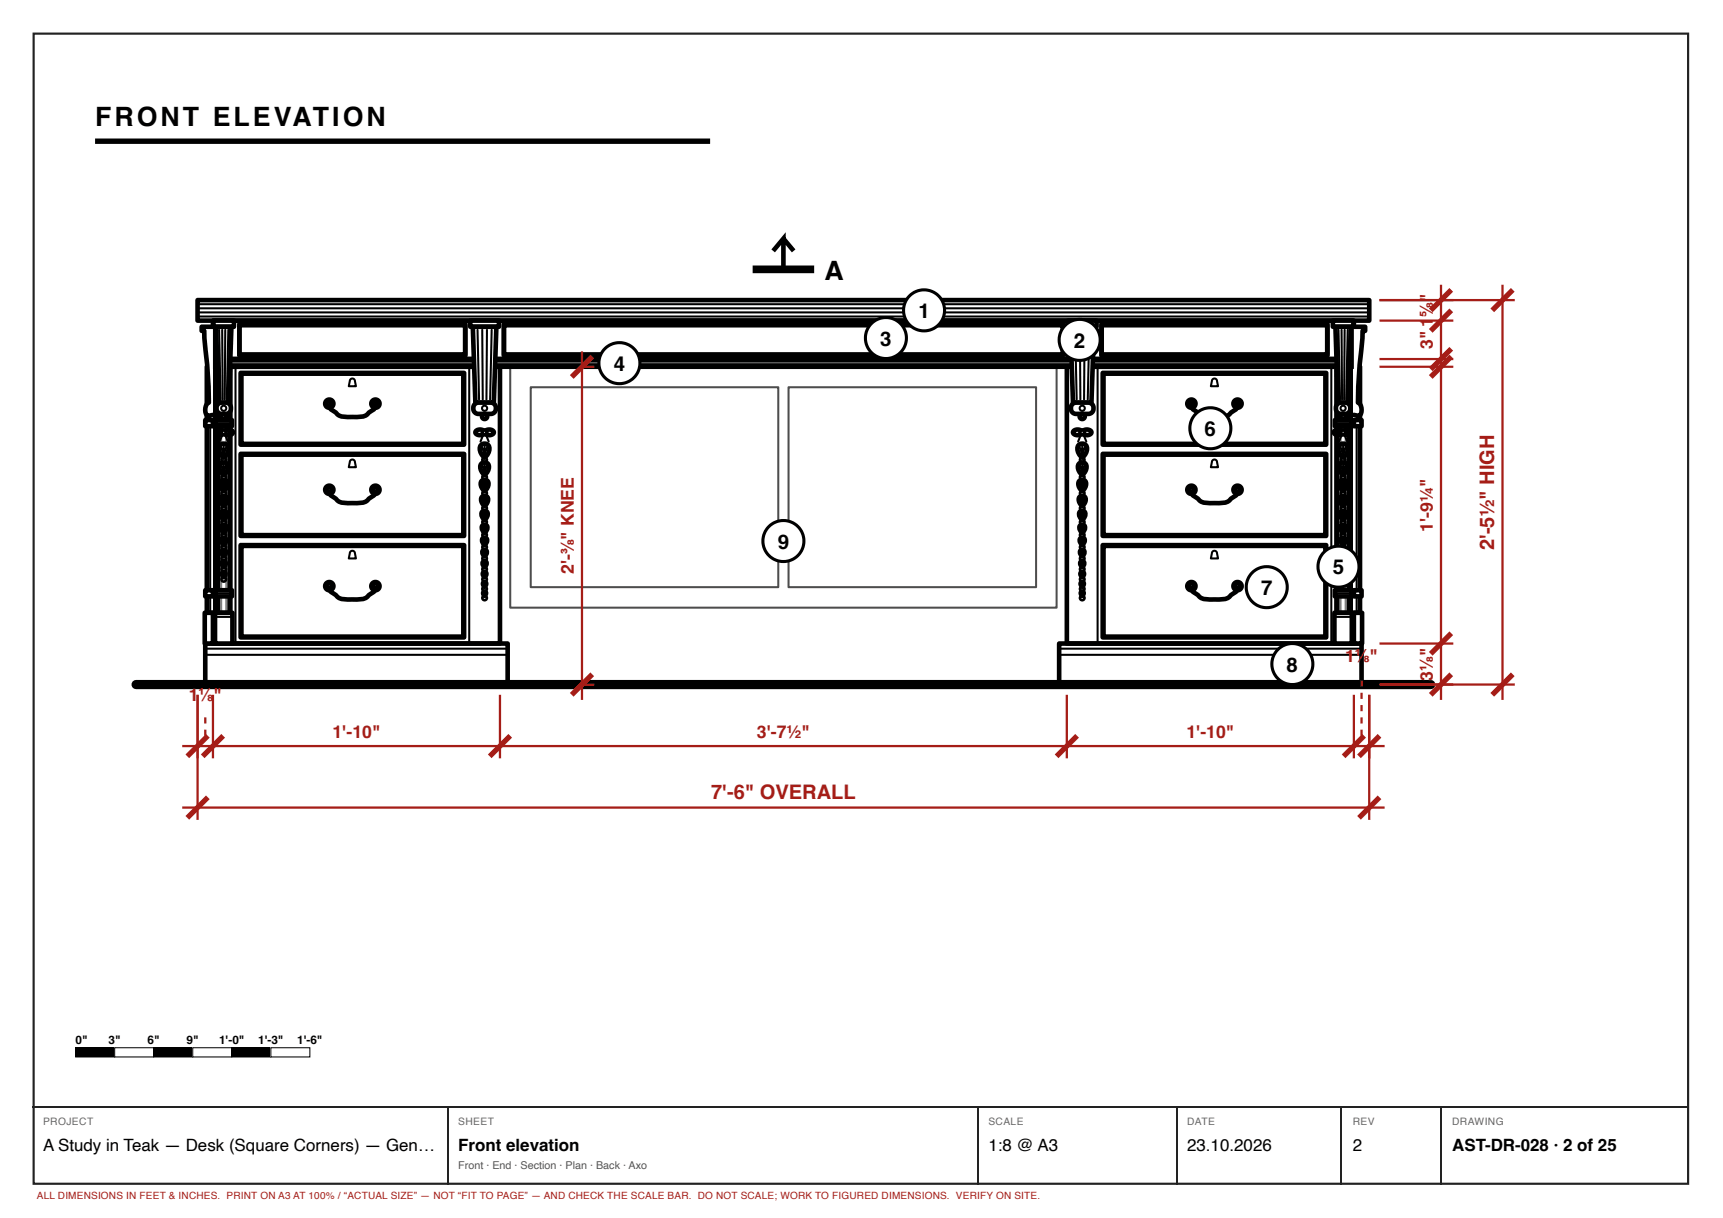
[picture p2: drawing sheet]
<svg xmlns="http://www.w3.org/2000/svg" width="420mm" height="297mm" viewBox="0 0 420 297" stroke-linecap="round" stroke-linejoin="round" font-family="sans-serif">
<path d="M8.2 8.2h403.5v280.5h-403.5z" fill="none" stroke="#222" stroke-width=".53"/>
<path d="M23.2 34.4h150" fill="none" stroke="#000" stroke-width="1.3" stroke-linecap="butt"/>
<g fill="none" stroke="#000" stroke-width="1.1">
<path d="M48.2 73.2h285.7v5h-285.7zM51.9 78.2h278.3v9.4h-278.3zM58.4 79.3h55v7.1h-55zM122.9 79.3h136.3v7.1h-136.3zM268.7 79.3h55v7.1h-55zM51.9 87.6h278.3v1.8h-278.3zM51.9 89.4h70v67.5h-70zM58.7 90.9h54.5v17.5h-54.5zM80.3 98.8a1.47 1.47 0 0 0 1.1 1.4l.4 .3a3.5 3.5 0 0 0 3.5 1.2 6.3 6.3 0 0 0 4.4-.8l.8-.7a1.47 1.47 0 0 0 1.1-1.4M58.7 110.7h54.5v20h-54.5zM80.3 119.8a1.47 1.47 0 0 0 1.1 1.4l.4 .3a3.5 3.5 0 0 0 3.5 1.2 6.3 6.3 0 0 0 4.4-.8l.8-.7a1.47 1.47 0 0 0 1.1-1.4M58.7 132.9h54.5v22.5h-54.5z"/>
<path d="M50.1 156.9h73.7v10h-73.7zM80.3 143.3a1.47 1.47 0 0 0 1.1 1.4l.4 .3a3.5 3.5 0 0 0 3.5 1.2 6.3 6.3 0 0 0 4.4-.8l.8-.7a1.47 1.47 0 0 0 1.1-1.4"/>
<circle cx="80.3" cy="98.4" r="1"/>
<circle cx="91.6" cy="98.4" r="1"/>
<circle cx="80.3" cy="119.4" r="1"/>
<circle cx="91.6" cy="119.4" r="1"/>
<circle cx="80.3" cy="142.9" r="1"/>
<circle cx="91.6" cy="142.9" r="1"/>
</g>
<g fill="none" stroke="#000" stroke-width=".5">
<path d="M48.2 74.2h285.7M48.2 75.2h285.7M48.2 76.2h285.7M48.2 77.2h285.7M58.1 78.9h55.7v7.9h-55.7zM122.6 78.9h137v7.9h-137zM268.3 78.9h55.8v7.9h-55.8zM51.9 88.2h278.3M51.9 88.8h278.3M57.4 89.4v67.5M59.2 91.4h53.5v16.5h-53.5zM85.5 92.5a.62 .62 0 0 1 .7-.1 .62 .62 0 0 1 .4 .5l.2 1.3h-1.7z"/>
<path d="M114.4 89.4v67.5M124.4 89.4h133.3v58.8h-133.3zM129.4 94.4h60.4v48.8h-60.4zM192.3 94.4h60.4v48.8h-60.4zM59.2 111.2h53.5v19h-53.5zM85.5 112.2a.62 .62 0 0 1 .7-.1 .62 .62 0 0 1 .4 .6l.2 1.2h-1.7zM59.2 133.4h53.5v21.5h-53.5zM85.5 134.5a.62 .62 0 0 1 .7-.1 .62 .62 0 0 1 .4 .5l.2 1.3h-1.7zM50.1 158.2h73.7M50.1 159.7h73.7"/>
<circle cx="80.3" cy="98.4" r=".38"/>
<circle cx="91.6" cy="98.4" r=".38"/>
<circle cx="80.3" cy="119.4" r=".38"/>
<circle cx="91.6" cy="119.4" r=".38"/>
<circle cx="80.3" cy="142.9" r=".38"/>
<circle cx="91.6" cy="142.9" r=".38"/>
</g>
<path d="M52.9 89.4h3.3v60h-3.3z" fill="#fff"/>
<path d="M52.9 89.4h3.3v60h-3.3z" fill="none" stroke="#000" stroke-width="1.1"/>
<path d="M53.4 89.4v60M53.9 89.4v60M55.2 89.4v60M55.7 89.4v60" fill="none" stroke="#000" stroke-width=".5"/>
<path d="M52.6 102.4h4v1.5h-4z" fill="#fff"/>
<path d="M52.6 102.4h4v1.5h-4z" fill="none" stroke="#000" stroke-width="1.1"/>
<path d="M52.6 103.2h4" fill="none" stroke="#000" stroke-width=".5"/>
<path d="M52.6 143.9h4v1.5h-4z" fill="#fff"/>
<path d="M52.5 105a1.22 1.22 0 0 1 2 .6 1.32 1.32 0 0 1-2.2-.2zM54.7 105a1.22 1.22 0 0 1 2.1 .6 1.32 1.32 0 0 1-2.2-.2zM52.6 143.9h4v1.5h-4z" fill="none" stroke="#000" stroke-width="1.1"/>
<path d="M52.6 144.7h4" fill="none" stroke="#000" stroke-width=".5"/>
<circle cx="54.6" cy="105.4" r=".44" fill="#fff"/>
<g fill="none" stroke="#000" stroke-width="1.1">
<path d="M53.7 108.6a1.25 1.25 0 0 1 1.6-.2 1.25 1.25 0 0 1 .4 1.6l-.6 1.1-.5 .5a2.43 2.43 0 0 1-.9-3zM53.7 113.2a1.09 1.09 0 0 1 1.4-.3 1.09 1.09 0 0 1 .5 1.3l-.5 1.1-.5 .6a2.36 2.36 0 0 1-.9-2.7zM53.8 117.4a.99 .99 0 0 1 1.2-.3 .99 .99 0 0 1 .5 1.2l-.5 1-.4 .5a2.12 2.12 0 0 1-.8-2.4zM53.8 121.3a.95 .95 0 0 1 1.4-.1 .95 .95 0 0 1 0 1.3l-.6 .9a1.91 1.91 0 0 1-.8-2.1zM54.1 124.7h.9a1.37 1.37 0 0 1-.4 2.1 1.51 1.51 0 0 1-.5-2.1zM54.2 128h.8a1.24 1.24 0 0 1-.4 2 1.36 1.36 0 0 1-.4-2zM54.2 131.2h.7a1.11 1.11 0 0 1-.3 1.7 1.22 1.22 0 0 1-.4-1.7zM54.2 136.9h.7a.98 .98 0 0 1-.3 1.4 .98 .98 0 0 1-.4-1.4zM54.2 134.1h.7a1 1 0 0 1-.3 1.6 1.1 1.1 0 0 1-.4-1.6zM54.3 139.5h.6a.89 .89 0 0 1-.3 1.3 .89 .89 0 0 1-.3-1.3z"/>
<circle cx="54.6" cy="112.1" r=".31"/>
<circle cx="54.6" cy="116.4" r=".31"/>
<circle cx="54.6" cy="105.4" r=".44"/>
<circle cx="54.6" cy="123.9" r=".31"/>
<circle cx="54.6" cy="133.4" r=".31"/>
<circle cx="54.6" cy="130.5" r=".31"/>
<circle cx="54.6" cy="127.3" r=".31"/>
<circle cx="54.6" cy="136.2" r=".31"/>
<circle cx="54.6" cy="120.3" r=".31"/>
<circle cx="54.6" cy="138.8" r=".31"/>
<circle cx="54.6" cy="141.3" r=".31"/>
</g>
<g fill="none" stroke="#000" stroke-width=".5">
<path d="M53.9 108.9l.7 2M54 113.4l.6 1.8M54 117.6l.6 1.6M54.3 105.8l-.7 1.9M54.6 108.6v2.3M54.6 113.2v2M54.6 117.4v1.8M54.8 105.8l.8 1.9M55.1 117.6l-.5 1.6M55.2 113.4l-.6 1.8M55.2 108.9l-.6 2M54.1 121.5l.5 1.4"/>
<path d="M54.1 125l.5 1.3M54.2 128.4l.4 1.1M54.2 131.5l.4 1M54.2 134.4l.4 .9M54.3 137.2l.3 .8M54.3 139.7l.3 .8M54.6 121.2v1.7M54.6 124.8v1.5M54.6 128.2v1.3M54.6 131.3v1.2M54.6 134.3v1M54.6 137v1"/>
<path d="M54.6 139.6v.9M54.8 139.7l-.2 .8M54.8 137.2l-.2 .8M54.9 134.4l-.3 .9M54.9 131.5l-.3 1M54.9 128.4l-.3 1.1M55 125l-.4 1.3M55 121.5l-.4 1.4"/>
</g>
<path d="M52.4 149.4h4.3v7.5h-4.3z" fill="#fff"/>
<path d="M52.4 149.4h4.3v7.5h-4.3z" fill="none" stroke="#000" stroke-width="1.1"/>
<path d="M52.4 150.4h4.3" fill="none" stroke="#000" stroke-width=".5"/>
<path d="M52.1 78.2h5v1.5h-5z" fill="#fff"/>
<path d="M52.1 78.2h5v1.5h-5z" fill="none" stroke="#000" stroke-width="1.1"/>
<path d="M52.7 79.7h3.7l-.6 18.5h-2.5z" fill="#fff"/>
<path d="M52.7 79.7h3.7l-.6 18.5h-2.5z" fill="none" stroke="#000" stroke-width="1.1"/>
<path d="M53.4 80.4l.4 17M54.2 80.4l.1 17M54.9 80.4l-.1 17M55.7 80.4l-.4 17" fill="none" stroke="#000" stroke-width=".5"/>
<path d="M53.2 98.5l.7-.3h1.2a1.38 1.38 0 0 1 1.2 1.4 1.38 1.38 0 0 1-1.2 1.3h-1a1.39 1.39 0 0 1-1.3-.9 1.39 1.39 0 0 1 .4-1.5z" fill="#fff"/>
<path d="M53.2 98.5l.7-.3h1.2a1.38 1.38 0 0 1 1.2 1.4 1.38 1.38 0 0 1-1.2 1.3h-1a1.39 1.39 0 0 1-1.3-.9 1.39 1.39 0 0 1 .4-1.5z" fill="none" stroke="#000" stroke-width="1.1"/>
<circle cx="54.6" cy="99.6" r=".63" fill="none" stroke="#000" stroke-width=".5"/>
<circle cx="54.6" cy="101.6" r=".63" fill="#fff"/>
<circle cx="54.6" cy="101.6" r=".63" fill="none" stroke="#000" stroke-width="1.1"/>
<path d="M50.4 89.4h1.5v60h-1.5z" fill="#fff"/>
<path d="M51.9 89.4h-1.5v60h1.5" fill="none" stroke="#000" stroke-width="1.1"/>
<path d="M51.3 89.4v60" fill="none" stroke="#000" stroke-width=".5"/>
<path d="M50.1 102.4h1.8v1.5h-1.8z" fill="#fff"/>
<path d="M50.1 102.4h1.8v1.5h-1.8z" fill="none" stroke="#000" stroke-width="1.1"/>
<path d="M50.1 143.9h1.8v1.5h-1.8z" fill="#fff"/>
<path d="M50.1 143.9h1.8v1.5h-1.8z" fill="none" stroke="#000" stroke-width="1.1"/>
<path d="M49.9 149.4h2v7.5h-2z" fill="#fff"/>
<path d="M49.9 149.4h2v7.5h-2z" fill="none" stroke="#000" stroke-width="1.1"/>
<path d="M49.2 79.7h2.7v21.5l-1.2 .2a2.13 2.13 0 0 1 .2-3.2 132.4 132.4 0 0 0-1-15.4l-.1-2.1h-.6z" fill="#fff"/>
<path d="M51.9 79.7h-2.7v1h.6l.3 4.9a99.9 99.9 0 0 1 .8 12.6 2.12 2.12 0 0 0-.2 3.2l1.2-.2M116.1 105a1.22 1.22 0 0 1 2.1 .6 1.32 1.32 0 0 1-2.3-.2zM118.4 105a1.22 1.22 0 0 1 2 .6 1.32 1.32 0 0 1-2.2-.2z" fill="none" stroke="#000" stroke-width="1.1"/>
<circle cx="118.2" cy="105.4" r=".44" fill="#fff"/>
<g fill="none" stroke="#000" stroke-width="1.1">
<path d="M117.3 108.6a1.25 1.25 0 0 1 1.6-.2 1.25 1.25 0 0 1 .4 1.6l-.6 1.1-.5 .5a2.43 2.43 0 0 1-.9-3zM117.3 113.2a1.09 1.09 0 0 1 1.4-.3 1.09 1.09 0 0 1 .5 1.3l-.5 1.1-.5 .6a2.36 2.36 0 0 1-.9-2.7zM117.4 117.4a.99 .99 0 0 1 1.2-.3 .99 .99 0 0 1 .5 1.2l-.5 1-.4 .5a2.12 2.12 0 0 1-.8-2.4zM117.5 121.3a.95 .95 0 0 1 1.3-.1 .95 .95 0 0 1 .1 1.3l-.7 .9a1.91 1.91 0 0 1-.7-2.1zM117.7 124.7h.9a1.37 1.37 0 0 1-.4 2.1 1.51 1.51 0 0 1-.5-2.1zM117.8 128h.8a1.24 1.24 0 0 1-.4 2 1.36 1.36 0 0 1-.4-2zM117.8 131.2h.7a1.11 1.11 0 0 1-.3 1.7 1.22 1.22 0 0 1-.4-1.7zM117.8 136.9h.7a.98 .98 0 0 1-.3 1.4 .98 .98 0 0 1-.4-1.4zM117.9 134.1h.6a1 1 0 0 1-.3 1.6 1.1 1.1 0 0 1-.3-1.6zM117.9 139.5h.6a.89 .89 0 0 1-.3 1.3 .89 .89 0 0 1-.3-1.3zM117.9 142h.6a.8 .8 0 0 1-.3 1.1 .8 .8 0 0 1-.3-1.1zM117.9 144.3h.5a.72 .72 0 0 1-.2 1 .72 .72 0 0 1-.3-1z"/>
<circle cx="118.2" cy="112.1" r=".31"/>
<circle cx="118.2" cy="116.4" r=".31"/>
<circle cx="118.2" cy="105.4" r=".44"/>
<circle cx="118.2" cy="123.9" r=".31"/>
<circle cx="118.2" cy="133.4" r=".31"/>
<circle cx="118.2" cy="130.5" r=".31"/>
<circle cx="118.2" cy="136.2" r=".31"/>
<circle cx="118.2" cy="127.3" r=".31"/>
<circle cx="118.2" cy="120.3" r=".31"/>
<circle cx="118.2" cy="138.8" r=".31"/>
<circle cx="118.2" cy="143.6" r=".31"/>
<circle cx="118.2" cy="141.3" r=".31"/>
<circle cx="118.2" cy="145.8" r=".31"/>
</g>
<g fill="none" stroke="#000" stroke-width=".5">
<path d="M117.5 108.9l.7 2M117.6 113.4l.6 1.8M117.6 117.6l.6 1.6M117.9 105.8l-.7 1.9M118.2 108.6v2.3M118.2 113.2v2M118.2 117.4v1.8M118.4 105.8l.8 1.9M118.7 117.6l-.5 1.6M118.8 113.4l-.6 1.8M118.8 108.9l-.6 2M117.7 121.5l.5 1.4"/>
<path d="M117.8 125l.4 1.3M117.8 128.4l.4 1.1M117.8 131.5l.4 1M117.9 134.4l.3 .9M117.9 137.2l.3 .8M117.9 139.7l.3 .8M118.2 121.2v1.7M118.2 124.8v1.5M118.2 128.2v1.3M118.2 131.3v1.2M118.2 134.3v1M118.2 137v1"/>
<path d="M118.2 139.6v.9M118.4 139.7l-.2 .8M118.5 137.2l-.3 .8M118.5 134.4l-.3 .9M118.5 131.5l-.3 1M118.6 128.4l-.4 1.1M118.6 125l-.4 1.3M118.7 121.5l-.5 1.4M118 142.2l.2 .6M118 144.5l.2 .6M118.2 142.1v.7M118.2 144.4v.7"/>
<path d="M118.4 144.5l-.2 .6M118.4 142.2l-.2 .6"/>
</g>
<path d="M114.7 78.2h7v1.5h-7z" fill="#fff"/>
<path d="M114.7 78.2h7v1.5h-7z" fill="none" stroke="#000" stroke-width="1.1"/>
<path d="M115.3 79.7h5.8l-.7 18.5h-4.5z" fill="#fff"/>
<path d="M115.3 79.7h5.8l-.7 18.5h-4.5z" fill="none" stroke="#000" stroke-width="1.1"/>
<path d="M116.5 80.4l.3 17M117.6 80.4l.1 17M118.8 80.4l-.2 17M119.9 80.4l-.4 17" fill="none" stroke="#000" stroke-width=".5"/>
<path d="M115.8 98.5l.7-.3h3.2a1.38 1.38 0 0 1 1.2 1.4 1.38 1.38 0 0 1-1.2 1.3h-3a1.39 1.39 0 0 1-1.2-.9 1.39 1.39 0 0 1 .3-1.5z" fill="#fff"/>
<path d="M115.8 98.5l.7-.3h3.2a1.38 1.38 0 0 1 1.2 1.4 1.38 1.38 0 0 1-1.2 1.3h-3a1.39 1.39 0 0 1-1.2-.9 1.39 1.39 0 0 1 .3-1.5z" fill="none" stroke="#000" stroke-width="1.1"/>
<circle cx="118.2" cy="99.6" r=".63" fill="none" stroke="#000" stroke-width=".5"/>
<circle cx="118.2" cy="101.6" r=".63" fill="#fff"/>
<g fill="none" stroke="#000" stroke-width="1.1">
<path d="M260.2 89.4h70v67.5h-70zM268.9 90.9h54.5v17.5h-54.5zM290.6 98.8a1.47 1.47 0 0 0 1 1.4l.4 .3a3.5 3.5 0 0 0 3.5 1.2 6.3 6.3 0 0 0 4.4-.8l.8-.7a1.47 1.47 0 0 0 1.1-1.4M268.9 110.7h54.5v20h-54.5zM290.6 119.8a1.47 1.47 0 0 0 1 1.4l.4 .3a3.5 3.5 0 0 0 3.5 1.2 6.3 6.3 0 0 0 4.4-.8l.8-.7a1.47 1.47 0 0 0 1.1-1.4M268.9 132.9h54.5v22.5h-54.5zM258.3 156.9h73.8v10h-73.8zM290.6 143.3a1.47 1.47 0 0 0 1 1.4l.4 .3a3.5 3.5 0 0 0 3.5 1.2 6.3 6.3 0 0 0 4.4-.8l.8-.7a1.47 1.47 0 0 0 1.1-1.4"/>
<circle cx="290.6" cy="98.4" r="1"/>
<circle cx="301.8" cy="98.4" r="1"/>
<circle cx="118.2" cy="101.6" r=".63"/>
<circle cx="290.6" cy="119.4" r="1"/>
<circle cx="301.8" cy="119.4" r="1"/>
<circle cx="290.6" cy="142.9" r="1"/>
<circle cx="301.8" cy="142.9" r="1"/>
</g>
<g fill="none" stroke="#000" stroke-width=".5">
<path d="M267.7 89.4v67.5M269.4 91.4h53.5v16.5h-53.5zM295.7 92.5a.62 .62 0 0 1 .7-.1 .62 .62 0 0 1 .4 .5l.3 1.3h-1.8zM324.7 89.4v67.5M269.4 111.2h53.5v19h-53.5zM295.7 112.2a.62 .62 0 0 1 .7-.1 .62 .62 0 0 1 .4 .6l.3 1.2h-1.8zM269.4 133.4h53.5v21.5h-53.5zM295.7 134.5a.62 .62 0 0 1 .7-.1 .62 .62 0 0 1 .4 .5l.3 1.3h-1.8zM258.3 158.2h73.8M258.3 159.7h73.8"/>
<circle cx="290.6" cy="98.4" r=".38"/>
<circle cx="301.8" cy="98.4" r=".38"/>
<circle cx="290.6" cy="119.4" r=".38"/>
<circle cx="301.8" cy="119.4" r=".38"/>
<circle cx="290.6" cy="142.9" r=".38"/>
<circle cx="301.8" cy="142.9" r=".38"/>
</g>
<path d="M325.9 89.4h3.3v60h-3.3z" fill="#fff"/>
<path d="M325.9 89.4h3.3v60h-3.3z" fill="none" stroke="#000" stroke-width="1.1"/>
<path d="M326.4 89.4v60M326.9 89.4v60M328.2 89.4v60M328.7 89.4v60" fill="none" stroke="#000" stroke-width=".5"/>
<path d="M325.6 102.4h4v1.5h-4z" fill="#fff"/>
<path d="M325.6 102.4h4v1.5h-4z" fill="none" stroke="#000" stroke-width="1.1"/>
<path d="M325.6 103.2h4" fill="none" stroke="#000" stroke-width=".5"/>
<path d="M325.6 143.9h4v1.5h-4z" fill="#fff"/>
<path d="M325.5 105a1.22 1.22 0 0 1 2 .6 1.32 1.32 0 0 1-2.2-.2zM327.7 105a1.22 1.22 0 0 1 2.1 .6 1.32 1.32 0 0 1-2.2-.2zM325.6 143.9h4v1.5h-4z" fill="none" stroke="#000" stroke-width="1.1"/>
<path d="M325.6 144.7h4" fill="none" stroke="#000" stroke-width=".5"/>
<circle cx="327.6" cy="105.4" r=".44" fill="#fff"/>
<g fill="none" stroke="#000" stroke-width="1.1">
<path d="M326.6 108.6a1.25 1.25 0 0 1 1.7-.2 1.25 1.25 0 0 1 .3 1.6l-.5 1.1-.5 .5a2.43 2.43 0 0 1-1-3zM326.7 113.2a1.09 1.09 0 0 1 1.4-.3 1.09 1.09 0 0 1 .5 1.3l-.5 1.1-.5 .6a2.36 2.36 0 0 1-.9-2.7zM326.8 117.4a.99 .99 0 0 1 1.2-.3 .99 .99 0 0 1 .5 1.2l-.5 1-.4 .5a2.12 2.12 0 0 1-.8-2.4zM326.8 121.3a.95 .95 0 0 1 1.4-.1 .95 .95 0 0 1 0 1.3l-.6 .9a1.91 1.91 0 0 1-.8-2.1zM327.1 124.7h.9a1.37 1.37 0 0 1-.4 2.1 1.51 1.51 0 0 1-.5-2.1zM327.2 128h.8a1.24 1.24 0 0 1-.4 2 1.36 1.36 0 0 1-.4-2zM327.2 131.2h.7a1.11 1.11 0 0 1-.3 1.7 1.22 1.22 0 0 1-.4-1.7zM327.2 136.9h.7a.98 .98 0 0 1-.3 1.4 .98 .98 0 0 1-.4-1.4zM327.2 134.1h.7a1 1 0 0 1-.3 1.6 1.1 1.1 0 0 1-.4-1.6zM327.3 139.5h.6a.89 .89 0 0 1-.3 1.3 .89 .89 0 0 1-.3-1.3z"/>
<circle cx="327.6" cy="112.1" r=".31"/>
<circle cx="327.6" cy="116.4" r=".31"/>
<circle cx="327.6" cy="105.4" r=".44"/>
<circle cx="327.6" cy="123.9" r=".31"/>
<circle cx="327.6" cy="133.4" r=".31"/>
<circle cx="327.6" cy="130.5" r=".31"/>
<circle cx="327.6" cy="127.3" r=".31"/>
<circle cx="327.6" cy="136.2" r=".31"/>
<circle cx="327.6" cy="120.3" r=".31"/>
<circle cx="327.6" cy="138.8" r=".31"/>
<circle cx="327.6" cy="141.3" r=".31"/>
</g>
<g fill="none" stroke="#000" stroke-width=".5">
<path d="M326.9 108.9l.7 2M327 113.4l.6 1.8M327 117.6l.6 1.6M327.3 105.8l-.7 1.9M327.6 108.6v2.3M327.6 113.2v2M327.6 117.4v1.8M327.8 105.8l.8 1.9M328.1 117.6l-.5 1.6M328.1 113.4l-.5 1.8M328.2 108.9l-.6 2M327.1 121.5l.5 1.4"/>
<path d="M327.1 125l.5 1.3M327.2 128.4l.4 1.1M327.2 131.5l.4 1M327.2 134.4l.4 .9M327.3 137.2l.3 .8M327.3 139.7l.3 .8M327.6 121.2v1.7M327.6 124.8v1.5M327.6 128.2v1.3M327.6 131.3v1.2M327.6 134.3v1M327.6 137v1"/>
<path d="M327.6 139.6v.9M327.8 139.7l-.2 .8M327.8 137.2l-.2 .8M327.9 134.4l-.3 .9M327.9 131.5l-.3 1M327.9 128.4l-.3 1.1M328 125l-.4 1.3M328 121.5l-.4 1.4"/>
</g>
<path d="M325.4 149.4h4.3v7.5h-4.3z" fill="#fff"/>
<path d="M325.4 149.4h4.3v7.5h-4.3z" fill="none" stroke="#000" stroke-width="1.1"/>
<path d="M325.4 150.4h4.3" fill="none" stroke="#000" stroke-width=".5"/>
<path d="M325.1 78.2h5v1.5h-5z" fill="#fff"/>
<path d="M325.1 78.2h5v1.5h-5z" fill="none" stroke="#000" stroke-width="1.1"/>
<path d="M325.7 79.7h3.7l-.6 18.5h-2.5z" fill="#fff"/>
<path d="M325.7 79.7h3.7l-.6 18.5h-2.5z" fill="none" stroke="#000" stroke-width="1.1"/>
<path d="M326.4 80.4l.4 17M327.2 80.4l.1 17M327.9 80.4l-.1 17M328.7 80.4l-.4 17" fill="none" stroke="#000" stroke-width=".5"/>
<path d="M326.2 98.5l.7-.3h1.2a1.38 1.38 0 0 1 1.2 1.4 1.38 1.38 0 0 1-1.2 1.3h-1a1.39 1.39 0 0 1-1.3-.9 1.39 1.39 0 0 1 .4-1.5z" fill="#fff"/>
<path d="M326.2 98.5l.7-.3h1.2a1.38 1.38 0 0 1 1.2 1.4 1.38 1.38 0 0 1-1.2 1.3h-1a1.39 1.39 0 0 1-1.3-.9 1.39 1.39 0 0 1 .4-1.5z" fill="none" stroke="#000" stroke-width="1.1"/>
<circle cx="327.6" cy="99.6" r=".63" fill="none" stroke="#000" stroke-width=".5"/>
<circle cx="327.6" cy="101.6" r=".63" fill="#fff"/>
<circle cx="327.6" cy="101.6" r=".63" fill="none" stroke="#000" stroke-width="1.1"/>
<path d="M330.2 89.4h1.5v60h-1.5z" fill="#fff"/>
<path d="M330.2 89.4h1.5v60h-1.5" fill="none" stroke="#000" stroke-width="1.1"/>
<path d="M330.9 89.4v60" fill="none" stroke="#000" stroke-width=".5"/>
<path d="M330.2 102.4h1.9v1.5h-1.9z" fill="#fff"/>
<path d="M330.2 102.4h1.9v1.5h-1.9z" fill="none" stroke="#000" stroke-width="1.1"/>
<path d="M330.2 143.9h1.9v1.5h-1.9z" fill="#fff"/>
<path d="M330.2 143.9h1.9v1.5h-1.9z" fill="none" stroke="#000" stroke-width="1.1"/>
<path d="M330.2 149.4h2v7.5h-2z" fill="#fff"/>
<path d="M330.2 149.4h2v7.5h-2z" fill="none" stroke="#000" stroke-width="1.1"/>
<path d="M330.2 79.7h2.7v1h-.6l-.3 4.9a99.9 99.9 0 0 0-.8 12.6 2.12 2.12 0 0 1 .2 3.2l-1.2-.2z" fill="#fff"/>
<path d="M330.2 79.7h2.7v1h-.6l-.3 4.9a99.9 99.9 0 0 0-.8 12.6 2.12 2.12 0 0 1 .2 3.2l-1.2-.2M261.9 105a1.22 1.22 0 0 1 2 .6 1.32 1.32 0 0 1-2.2-.2zM264.1 105a1.22 1.22 0 0 1 2.1 .6 1.32 1.32 0 0 1-2.3-.2z" fill="none" stroke="#000" stroke-width="1.1"/>
<circle cx="263.9" cy="105.4" r=".44" fill="#fff"/>
<g fill="none" stroke="#000" stroke-width="1.1">
<path d="M263 108.6a1.25 1.25 0 0 1 1.7-.2 1.25 1.25 0 0 1 .3 1.6l-.6 1.1-.5 .5a2.43 2.43 0 0 1-.9-3zM263 113.2a1.09 1.09 0 0 1 1.4-.3 1.09 1.09 0 0 1 .6 1.3l-.6 1.1-.5 .6a2.36 2.36 0 0 1-.9-2.7zM263.1 117.4a.99 .99 0 0 1 1.3-.3 .99 .99 0 0 1 .5 1.2l-.5 1-.5 .5a2.12 2.12 0 0 1-.8-2.4zM263.2 121.3a.95 .95 0 0 1 1.4-.1 .95 .95 0 0 1 0 1.3l-.7 .9a1.91 1.91 0 0 1-.7-2.1zM263.5 124.7h.9a1.37 1.37 0 0 1-.5 2.1 1.51 1.51 0 0 1-.4-2.1zM263.5 128h.8a1.24 1.24 0 0 1-.4 2 1.36 1.36 0 0 1-.4-2zM263.6 131.2h.7a1.11 1.11 0 0 1-.4 1.7 1.22 1.22 0 0 1-.3-1.7zM263.6 136.9h.7a.98 .98 0 0 1-.4 1.4 .98 .98 0 0 1-.3-1.4zM263.6 134.1h.7a1 1 0 0 1-.4 1.6 1.1 1.1 0 0 1-.3-1.6zM263.6 139.5h.6a.89 .89 0 0 1-.3 1.3 .89 .89 0 0 1-.3-1.3zM263.7 142h.5a.8 .8 0 0 1-.3 1.1 .8 .8 0 0 1-.2-1.1zM263.7 144.3h.5a.72 .72 0 0 1-.3 1 .72 .72 0 0 1-.2-1z"/>
<circle cx="263.9" cy="112.1" r=".31"/>
<circle cx="263.9" cy="116.4" r=".31"/>
<circle cx="263.9" cy="105.4" r=".44"/>
<circle cx="263.9" cy="123.9" r=".31"/>
<circle cx="263.9" cy="133.4" r=".31"/>
<circle cx="263.9" cy="136.2" r=".31"/>
<circle cx="263.9" cy="130.5" r=".31"/>
<circle cx="263.9" cy="127.3" r=".31"/>
<circle cx="263.9" cy="120.3" r=".31"/>
<circle cx="263.9" cy="138.8" r=".31"/>
<circle cx="263.9" cy="143.6" r=".31"/>
<circle cx="263.9" cy="141.3" r=".31"/>
<circle cx="263.9" cy="145.8" r=".31"/>
</g>
<g fill="none" stroke="#000" stroke-width=".5">
<path d="M263.3 108.9l.6 2M263.3 113.4l.6 1.8M263.4 117.6l.5 1.6M263.7 105.8l-.8 1.9M263.9 108.6v2.3M263.9 113.2v2M263.9 117.4v1.8M264.2 105.8l.7 1.9M264.5 117.6l-.6 1.6M264.5 113.4l-.6 1.8M264.6 108.9l-.7 2M263.4 121.5l.5 1.4"/>
<path d="M263.5 125l.4 1.3M263.5 128.4l.4 1.1M263.6 131.5l.3 1M263.6 134.4l.3 .9M263.6 137.2l.3 .8M263.7 139.7l.2 .8M263.9 121.2v1.7M263.9 124.8v1.5M263.9 128.2v1.3M263.9 131.3v1.2M263.9 134.3v1M263.9 137v1"/>
<path d="M263.9 139.6v.9M264.2 139.7l-.3 .8M264.2 137.2l-.3 .8M264.2 134.4l-.3 .9M264.3 131.5l-.4 1M264.3 128.4l-.4 1.1M264.4 125l-.5 1.3M264.4 121.5l-.5 1.4M263.7 142.2l.2 .6M263.7 144.5l.2 .6M263.9 142.1v.7M263.9 144.4v.7"/>
<path d="M264.1 144.5l-.2 .6M264.2 142.2l-.3 .6"/>
</g>
<path d="M260.4 78.2h7v1.5h-7z" fill="#fff"/>
<path d="M260.4 78.2h7v1.5h-7z" fill="none" stroke="#000" stroke-width="1.1"/>
<path d="M261.1 79.7h5.7l-.6 18.5h-4.5z" fill="#fff"/>
<path d="M261.1 79.7h5.7l-.6 18.5h-4.5z" fill="none" stroke="#000" stroke-width="1.1"/>
<path d="M262.2 80.4l.4 17M263.4 80.4l.1 17M264.5 80.4l-.1 17M265.7 80.4l-.4 17" fill="none" stroke="#000" stroke-width=".5"/>
<path d="M261.5 98.5l.8-.3h3.1a1.38 1.38 0 0 1 1.3 1.4 1.38 1.38 0 0 1-1.3 1.3h-3a1.39 1.39 0 0 1-1.2-.9 1.39 1.39 0 0 1 .3-1.5z" fill="#fff"/>
<path d="M261.5 98.5l.8-.3h3.1a1.38 1.38 0 0 1 1.3 1.4 1.38 1.38 0 0 1-1.3 1.3h-3a1.39 1.39 0 0 1-1.2-.9 1.39 1.39 0 0 1 .3-1.5z" fill="none" stroke="#000" stroke-width="1.1"/>
<circle cx="263.9" cy="99.6" r=".63" fill="none" stroke="#000" stroke-width=".5"/>
<circle cx="263.9" cy="101.6" r=".63" fill="#fff"/>
<circle cx="263.9" cy="101.6" r=".63" fill="none" stroke="#000" stroke-width="1.1"/>
<path d="M33.2 166.9h315.7" fill="none" stroke="#000" stroke-width="2.2"/>
<path d="M48.2 169.4v15.5M51.9 169.4v15.5M121.9 169.4v15.5M260.2 169.4v15.5M330.2 169.4v15.5M333.9 169.4v15.5M44.4 181.9h293.3" fill="none" stroke="#a51d17" stroke-width=".55"/>
<path d="M50.7 179.4l-5 5M54.4 179.4l-5 5M124.4 179.4l-5 5M262.7 179.4l-5 5M332.7 179.4l-5 5M336.4 179.4l-5 5" fill="none" stroke="#a51d17" stroke-width="1.3" stroke-linecap="butt"/>
<g fill="#a51d17">
<path d="M49.8 177.9h.5v1.5h-.5zM49.8 174.9h.5v1.5h-.5z"/>
<path d="M331.8 177.9h.5v1.5h-.5zM331.8 174.9h.5v1.5h-.5zM331.8 171.9h.5v1.5h-.5zM331.8 168.9h.5v1.5h-.5zM331.8 165.9h.5v1.5h-.5z"/>
</g>
<g fill="none" stroke="#a51d17" stroke-width=".55">
<path d="M336.4 73.2h33M336.4 78.2h18M351.4 69.4v101.3M366.4 69.4v101.3M141.9 89.4h3M141.9 85.7v85M336.4 87.6h18M336.4 89.4h18M336.4 156.9h18M48.2 169.4v30.5M141.9 166.9h3M333.9 169.4v30.5"/>
<path d="M336.4 166.9h33M44.4 196.9h293.3"/>
</g>
<path d="M353.9 70.7l-5 5M353.9 75.7l-5 5M368.9 70.7l-5 5M144.4 86.9l-5 5M353.9 85.1l-5 5M353.9 86.9l-5 5M353.9 154.4l-5 5M144.4 164.4l-5 5M353.9 164.4l-5 5M368.9 164.4l-5 5M50.7 194.4l-5 5M336.4 194.4l-5 5" fill="none" stroke="#a51d17" stroke-width="1.3" stroke-linecap="butt"/>
<path d="M183.6 65.7h15" fill="none" stroke="#000" stroke-width="1.9" stroke-linecap="butt"/>
<path d="M191.1 58.2l2.5 3M188.6 61.2l2.5-3v7.5" fill="none" stroke="#000" stroke-width="1.1" stroke-linecap="butt"/>
<circle cx="225.4" cy="75.7" r="5" fill="#fff"/>
<circle cx="225.4" cy="75.7" r="5" fill="none" stroke="#000" stroke-width=".75" stroke-linecap="butt"/>
<circle cx="263.3" cy="82.9" r="5" fill="#fff"/>
<circle cx="263.3" cy="82.9" r="5" fill="none" stroke="#000" stroke-width=".75" stroke-linecap="butt"/>
<circle cx="216.1" cy="82.4" r="5" fill="#fff"/>
<circle cx="216.1" cy="82.4" r="5" fill="none" stroke="#000" stroke-width=".75" stroke-linecap="butt"/>
<circle cx="151.1" cy="88.6" r="5" fill="#fff"/>
<circle cx="151.1" cy="88.6" r="5" fill="none" stroke="#000" stroke-width=".75" stroke-linecap="butt"/>
<circle cx="326.4" cy="138.2" r="5" fill="#fff"/>
<circle cx="326.4" cy="138.2" r="5" fill="none" stroke="#000" stroke-width=".75" stroke-linecap="butt"/>
<circle cx="295.2" cy="104.4" r="5" fill="#fff"/>
<circle cx="295.2" cy="104.4" r="5" fill="none" stroke="#000" stroke-width=".75" stroke-linecap="butt"/>
<circle cx="308.9" cy="143.2" r="5" fill="#fff"/>
<circle cx="308.9" cy="143.2" r="5" fill="none" stroke="#000" stroke-width=".75" stroke-linecap="butt"/>
<circle cx="315.2" cy="161.9" r="5" fill="#fff"/>
<circle cx="315.2" cy="161.9" r="5" fill="none" stroke="#000" stroke-width=".75" stroke-linecap="butt"/>
<circle cx="191.1" cy="131.9" r="5" fill="#fff"/>
<circle cx="191.1" cy="131.9" r="5" fill="none" stroke="#000" stroke-width=".75" stroke-linecap="butt"/>
<path d="M18.4 255.5h9.6v2.2h-9.6z" fill="#000"/>
<path d="M18.4 255.5h9.6v2.2h-9.6z" fill="none" stroke="#000" stroke-width=".25"/>
<path d="M28 255.5h9.5v2.2h-9.5z" fill="#fff"/>
<path d="M28 255.5h9.5v2.2h-9.5zM37.5 255.5h9.5v2.2h-9.5z" fill="none" stroke="#000" stroke-width=".25"/>
<path d="M37.5 255.5h9.5v2.2h-9.5z" fill="#000"/>
<path d="M47 255.5h9.5v2.2h-9.5z" fill="#fff"/>
<path d="M47 255.5h9.5v2.2h-9.5zM56.5 255.5h9.5v2.2h-9.5z" fill="none" stroke="#000" stroke-width=".25"/>
<path d="M56.5 255.5h9.5v2.2h-9.5z" fill="#000"/>
<path d="M66.1 255.5h9.5v2.2h-9.5z" fill="#fff"/>
<path d="M66.1 255.5h9.5v2.2h-9.5z" fill="none" stroke="#000" stroke-width=".25"/>
<path d="M7.9 270h404.1M109.1 270.1v18.8M238.5 270.1v18.8M286.9 270.1v18.8M327.2 270.1v18.8M351.5 270.1v18.8" fill="none" stroke="#222" stroke-width=".26"/>
<g font-size="6.5">
<text x="23.2" y="30.7">FRONT ELEVATION</text>
<text x="201.1" y="68.2">A</text>
</g>
<g font-size="5">
<text x="224" y="77.6">1</text>
<text x="214.7" y="84.3">3</text>
<text x="261.9" y="84.8">2</text>
<text x="149.7" y="90.4">4</text>
<text x="293.8" y="106.3">6</text>
<text x="189.7" y="133.8">9</text>
<text x="325" y="140.1">5</text>
<text x="307.5" y="145.1">7</text>
<text x="313.8" y="163.8">8</text>
</g>
<g font-size="4.9" fill="#a51d17">
<text x="364.4" y="134.2" transform="rotate(-90 364.4 134.2)">2'-5½&quot; HIGH</text>
<text x="173.4" y="194.9">7'-6&quot; OVERALL</text>
</g>
<g font-size="4.3" fill="#a51d17">
<text x="349.4" y="77.3" transform="rotate(-90 349.4 77.3)">⅝&quot;</text>
<text x="349.4" y="85.1" transform="rotate(-90 349.4 85.1)">3&quot; 1</text>
<text x="349.4" y="129.6" transform="rotate(-90 349.4 129.6)">1'-9¼&quot;</text>
<text x="139.9" y="140" transform="rotate(-90 139.9 140)">2'-⅜&quot; KNEE</text>
<text x="328" y="161.4">1⅛&quot;</text>
<text x="349.4" y="165.9" transform="rotate(-90 349.4 165.9)">3⅛&quot;</text>
<text x="46" y="170.9">1</text>
<text x="48.4" y="170.9">⅛</text>
<text x="52" y="170.9">&quot;</text>
<text x="81.1" y="179.9">1'-10&quot;</text>
<text x="184.6" y="179.9">3'-7½&quot;</text>
<text x="289.3" y="179.9">1'-10&quot;</text>
</g>
<g font-size="4.1">
<text x="10.5" y="280.7">A Study in Teak — Desk (Square Corners) — Gen…</text>
<text x="111.8" y="280.7">Front elevation</text>
<text x="241" y="280.7">1:8 @ A3</text>
<text x="289.5" y="280.7">23.10.2026</text>
<text x="329.9" y="280.7">2</text>
<text x="354.1" y="280.7">AST-DR-028 · 2 of 25</text>
</g>
<g font-size="2.9">
<text x="18.4" y="254.5">0&quot;</text>
<text x="26.5" y="254.5">3&quot;</text>
<text x="36" y="254.5">6&quot;</text>
<text x="45.5" y="254.5">9&quot;</text>
<text x="53.4" y="254.5">1'-0&quot;</text>
<text x="62.9" y="254.5">1'-3&quot;</text>
<text x="72.5" y="254.5">1'-6&quot;</text>
</g>
<text font-size="2.6" fill="#555" x="111.8" y="285">Front · End · Section · Plan · Back · Axo</text>
<g font-size="2.5" fill="#666">
<text x="10.5" y="274.4">PROJECT</text>
<text x="111.8" y="274.4">SHEET</text>
<text x="241" y="274.4">SCALE</text>
<text x="289.5" y="274.4">DATE</text>
<text x="329.9" y="274.4">REV</text>
<text x="354.1" y="274.4">DRAWING</text>
</g>
<text font-size="2.4" fill="#a51d17" x="9" y="292.4">ALL DIMENSIONS IN FEET &amp; INCHES. PRINT ON A3 AT 100% / “ACTUAL SIZE” — NOT “FIT TO PAGE” — AND CHECK THE SCALE BAR. DO NOT SCALE; WORK TO FIGURED DIMENSIONS. VERIFY ON SITE.</text>
</svg>
